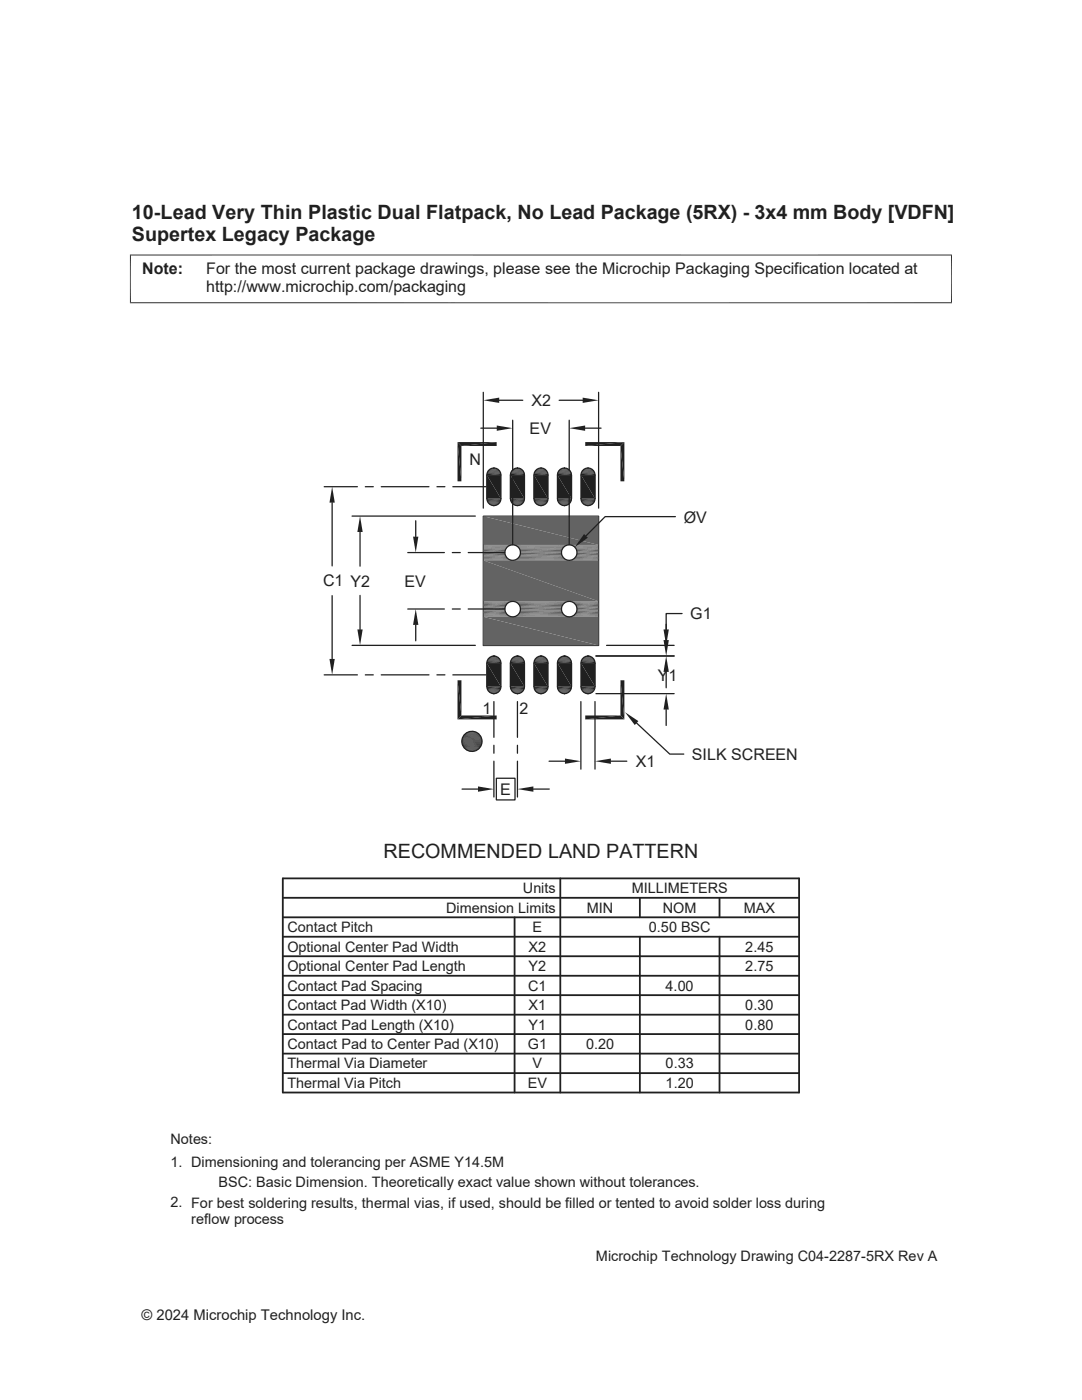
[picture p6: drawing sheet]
<svg xmlns="http://www.w3.org/2000/svg" width="216mm" height="279mm" viewBox="0 0 216 279" stroke-linecap="round" stroke-linejoin="round" font-family="sans-serif">
<g fill="#231f20">
<path d="M98.3 93.4h.5z"/>
<path d="M103 93.4h.5z"/>
<path d="M107.7 93.4h.5z"/>
<path d="M112.4 93.4h.5z"/>
<path d="M117.1 93.4h.5z"/>
<path d="M116.9 93.5h.9z"/>
<path d="M117.1 93.4l.7 .1z"/>
<path d="M112.2 93.5h.9z"/>
<path d="M112.4 93.4l.7 .1z"/>
<path d="M107.5 93.5h.9z"/>
<path d="M107.7 93.4l.7 .1z"/>
<path d="M102.8 93.5h.9z"/>
<path d="M103 93.4l.7 .1z"/>
<path d="M98.1 93.5h.9z"/>
<path d="M98.3 93.4l.7 .1z"/>
<path d="M116.8 93.5h1.1z"/>
<path d="M116.9 93.5h1z"/>
<path d="M112.1 93.5h1.1z"/>
<path d="M112.2 93.5h1z"/>
<path d="M107.4 93.5h1.1z"/>
<path d="M107.5 93.5h1z"/>
<path d="M102.7 93.5h1.1z"/>
<path d="M102.8 93.5h1z"/>
<path d="M98 93.5h1.1z"/>
<path d="M98.1 93.5h1z"/>
<path d="M116.6 93.6h1.4z"/>
<path d="M116.8 93.5l1.2 .1z"/>
<path d="M112 93.6h1.3z"/>
<path d="M112.1 93.5l1.2 .1z"/>
<path d="M107.3 93.6h1.3z"/>
<path d="M107.4 93.5l1.2 .1z"/>
<path d="M102.6 93.6h1.3z"/>
<path d="M102.7 93.5l1.2 .1z"/>
<path d="M97.9 93.6h1.4z"/>
<path d="M98 93.5l1.3 .1z"/>
<path d="M116.5 93.6h1.6z"/>
<path d="M116.6 93.6h1.5z"/>
<path d="M111.8 93.6h1.6z"/>
<path d="M112 93.6h1.4z"/>
<path d="M107.2 93.6h1.5z"/>
<path d="M107.3 93.6h1.4z"/>
<path d="M102.5 93.6h1.5z"/>
<path d="M102.6 93.6h1.4z"/>
<path d="M97.8 93.6h1.5z"/>
<path d="M116.4 93.7h1.8z"/>
<path d="M116.5 93.6l1.7 .1z"/>
<path d="M111.7 93.7h1.8z"/>
<path d="M111.8 93.6l1.7 .1z"/>
<path d="M107 93.7h1.8z"/>
<path d="M107.2 93.6l1.6 .1z"/>
<path d="M102.3 93.7h1.8z"/>
<path d="M102.5 93.6l1.6 .1z"/>
<path d="M97.6 93.7h1.8z"/>
<path d="M97.8 93.6l1.6 .1z"/>
<path d="M116.3 93.8h2z"/>
<path d="M116.4 93.7l1.9 .1z"/>
<path d="M111.6 93.8h2z"/>
<path d="M111.7 93.7l1.9 .1z"/>
<path d="M106.9 93.8h2z"/>
<path d="M107 93.7l1.9 .1z"/>
<path d="M102.2 93.8h2z"/>
<path d="M102.3 93.7l1.9 .1z"/>
<path d="M97.6 93.7l1.9 .1h-1.9z"/>
<path d="M97.6 93.7l1.9 .1z"/>
</g>
<g fill="none" stroke="#231f20" stroke-width=".2">
<path d="M97.2 94.5h2.7M97.2 94.3h2.7M97.2 94.2h2.6M97.3 94.1h2.5M97.4 94h2.3M97.5 93.9h2.1M101.9 94.5h2.7M101.9 94.3h2.7M101.9 94.2h2.6M102 94.1h2.5M102.1 94h2.3M102.2 93.9h2.1"/>
<path d="M106.6 94.5h2.7M106.6 94.3h2.7M106.6 94.2h2.6M106.7 94.1h2.5M106.8 94h2.3M106.9 93.9h2.1M111.3 94.5h2.7M111.3 94.3h2.7M111.3 94.2h2.6M111.4 94.1h2.5M111.5 94h2.3M111.6 93.9h2.1"/>
<path d="M116 94.5h2.7M116 94.3h2.7M116 94.2h2.6M116.1 94.1h2.5M116.2 94h2.3M116.3 93.9h2.1"/>
</g>
<path d="M97.2 94.4h2.7M101.9 94.4h2.7M106.6 94.4h2.7M111.3 94.4h2.7M116 94.4h2.7" fill="none" stroke="#231f20" stroke-width=".21"/>
<path d="M97.1 94.7h2.8M101.8 94.7h2.8M106.5 94.7h2.8M111.2 94.7h2.8M115.9 94.7h2.8" fill="none" stroke="#231f20" stroke-width=".25"/>
<g fill="#231f20">
<path d="M115.9 94.8l2.8 4.7h-2.8z"/>
<path d="M115.9 94.8h2.8v4.7z"/>
<path d="M111.2 94.8l2.8 4.7h-2.8z"/>
<path d="M111.2 94.8h2.8v4.7z"/>
<path d="M106.5 94.8l2.8 4.7h-2.8z"/>
<path d="M106.5 94.8h2.8v4.7z"/>
<path d="M101.8 94.8l2.8 4.7h-2.8z"/>
<path d="M101.8 94.8h2.8v4.7z"/>
<path d="M97.1 94.8l2.8 4.7h-2.8z"/>
<path d="M97.1 94.8h2.8v4.7z"/>
</g>
<path d="M97.1 99.6h2.8M101.8 99.6h2.8M106.5 99.6h2.8M111.2 99.6h2.8M115.9 99.6h2.8" fill="none" stroke="#231f20" stroke-width=".23"/>
<g fill="none" stroke="#231f20" stroke-width=".2">
<path d="M97.2 99.8h2.7M97.2 99.9h2.7M101.9 99.8h2.7M101.9 99.9h2.7M106.6 99.8h2.7M106.6 99.9h2.7M111.3 99.8h2.7M111.3 99.9h2.7M116 99.8h2.7M116 99.9h2.7M97.2 100h2.7M97.2 100.1h2.6"/>
<path d="M97.3 100.2h2.5M97.4 100.3h2.3M97.5 100.4h2.1M101.9 100h2.7M101.9 100.1h2.6M102 100.2h2.5M102.1 100.3h2.3M102.2 100.4h2.1M106.6 100h2.7M106.6 100.1h2.6M106.7 100.2h2.5M106.8 100.3h2.3"/>
<path d="M106.9 100.4h2.1M111.3 100h2.7M111.3 100.1h2.6M111.4 100.2h2.5M111.5 100.3h2.3M111.6 100.4h2.1M116 100h2.7M116 100.1h2.6M116.1 100.2h2.5M116.2 100.3h2.3M116.3 100.4h2.1"/>
</g>
<g fill="#231f20">
<path d="M116.3 100.5l1.9 .1z"/>
<path d="M116.3 100.5h2z"/>
<path d="M111.6 100.5l1.9 .1z"/>
<path d="M111.6 100.5h2z"/>
<path d="M106.9 100.5l1.9 .1z"/>
<path d="M106.9 100.5h2z"/>
<path d="M102.2 100.5l1.9 .1z"/>
<path d="M102.2 100.5h2z"/>
<path d="M97.6 100.5l1.8 .1z"/>
<path d="M97.6 100.5h1.9z"/>
<path d="M116.4 100.6l1.7 .1z"/>
<path d="M116.4 100.6h1.8z"/>
<path d="M111.7 100.6l1.7 .1z"/>
<path d="M111.7 100.6h1.8z"/>
<path d="M107 100.6l1.7 .1z"/>
<path d="M107 100.6h1.8z"/>
<path d="M102.3 100.6l1.7 .1z"/>
<path d="M102.3 100.6h1.8z"/>
<path d="M97.6 100.6l1.7 .1z"/>
<path d="M97.6 100.6h1.8z"/>
<path d="M116.5 100.7h1.5z"/>
<path d="M116.5 100.7h1.6z"/>
<path d="M111.8 100.7h1.5z"/>
<path d="M111.8 100.7h1.6z"/>
<path d="M107.2 100.7h1.4z"/>
<path d="M107.2 100.7h1.5z"/>
<path d="M102.5 100.7h1.4z"/>
<path d="M102.5 100.7h1.5z"/>
<path d="M97.8 100.7h1.5z"/>
<path d="M116.6 100.7l1.3 .1z"/>
<path d="M116.6 100.7h1.4z"/>
<path d="M112 100.7l1.2 .1z"/>
<path d="M112 100.7h1.3z"/>
<path d="M107.3 100.7l1.2 .1z"/>
<path d="M107.3 100.7h1.3z"/>
<path d="M102.6 100.7l1.2 .1z"/>
<path d="M102.6 100.7h1.3z"/>
<path d="M97.9 100.7l1.2 .1z"/>
<path d="M97.9 100.7h1.4z"/>
<path d="M116.8 100.8h1z"/>
<path d="M116.8 100.8h1.1z"/>
<path d="M112.1 100.8h1z"/>
<path d="M112.1 100.8h1.1z"/>
<path d="M107.4 100.8h1z"/>
<path d="M107.4 100.8h1.1z"/>
<path d="M102.7 100.8h1z"/>
<path d="M102.7 100.8h1.1z"/>
<path d="M98 100.8h1z"/>
<path d="M98 100.8h1.1z"/>
<path d="M116.9 100.8l.7 .1z"/>
<path d="M116.9 100.8h.9z"/>
<path d="M112.2 100.8l.7 .1z"/>
<path d="M112.2 100.8h.9z"/>
<path d="M107.5 100.8l.7 .1z"/>
<path d="M107.5 100.8h.9z"/>
<path d="M102.8 100.8l.7 .1z"/>
<path d="M102.8 100.8h.9z"/>
<path d="M98.1 100.8l.7 .1z"/>
<path d="M98.1 100.8h.9z"/>
<path d="M98.3 100.9h.5z"/>
<path d="M103 100.9h.5z"/>
<path d="M107.7 100.9h.5z"/>
<path d="M112.4 100.9h.5z"/>
<path d="M117.1 100.9h.5z"/>
<path d="M98.3 131h.5z"/>
<path d="M103 131h.5z"/>
<path d="M107.7 131h.5z"/>
<path d="M112.4 131h.5z"/>
<path d="M117.1 131h.5z"/>
<path d="M116.9 131h.9z"/>
<path d="M117.1 131h.7z"/>
<path d="M112.2 131h.9z"/>
<path d="M112.4 131h.7z"/>
<path d="M107.5 131h.9z"/>
<path d="M107.7 131h.7z"/>
<path d="M102.8 131h.9z"/>
<path d="M103 131h.7z"/>
<path d="M98.1 131h.9z"/>
<path d="M98.3 131h.7z"/>
<path d="M116.8 131h1.1z"/>
<path d="M116.9 131h1z"/>
<path d="M112.1 131h1.1z"/>
<path d="M112.2 131h1z"/>
<path d="M107.4 131h1.1z"/>
<path d="M107.5 131h1z"/>
<path d="M102.7 131h1.1z"/>
<path d="M102.8 131h1z"/>
<path d="M98 131h1.1z"/>
<path d="M98.1 131h1z"/>
<path d="M116.6 131.1h1.4z"/>
<path d="M116.8 131l1.2 .1z"/>
<path d="M112 131.1h1.3z"/>
<path d="M112.1 131l1.2 .1z"/>
<path d="M107.3 131.1h1.3z"/>
<path d="M107.4 131l1.2 .1z"/>
<path d="M102.6 131.1h1.3z"/>
<path d="M102.7 131l1.2 .1z"/>
<path d="M97.9 131.1h1.4z"/>
<path d="M98 131l1.3 .1z"/>
<path d="M116.5 131.2h1.6z"/>
<path d="M116.6 131.1l1.5 .1z"/>
<path d="M111.8 131.2h1.6z"/>
<path d="M112 131.1l1.4 .1z"/>
<path d="M107.2 131.2h1.5z"/>
<path d="M107.3 131.1l1.4 .1z"/>
<path d="M102.5 131.2h1.5z"/>
<path d="M102.6 131.1l1.4 .1z"/>
<path d="M97.8 131.2h1.5z"/>
<path d="M97.9 131.1l1.4 .1z"/>
<path d="M116.4 131.3h1.8z"/>
<path d="M116.5 131.2l1.7 .1z"/>
<path d="M111.7 131.3h1.8z"/>
<path d="M111.8 131.2l1.7 .1z"/>
<path d="M107 131.3h1.8z"/>
<path d="M107.2 131.2l1.6 .1z"/>
<path d="M102.3 131.3h1.8z"/>
<path d="M102.5 131.2l1.6 .1z"/>
<path d="M97.6 131.3h1.8z"/>
<path d="M97.8 131.2l1.6 .1z"/>
<path d="M116.3 131.3h2z"/>
<path d="M116.4 131.3h1.9z"/>
<path d="M111.6 131.3h2z"/>
<path d="M111.7 131.3h1.9z"/>
<path d="M106.9 131.3h2z"/>
<path d="M107 131.3h1.9z"/>
<path d="M102.2 131.3h2z"/>
<path d="M102.3 131.3h1.9z"/>
<path d="M97.6 131.3h1.9h-1.9z"/>
<path d="M97.6 131.3h1.9z"/>
</g>
<g fill="none" stroke="#231f20" stroke-width=".2">
<path d="M97.2 132h2.7M97.2 132.1h2.7M97.2 131.8h2.7M97.2 131.7h2.6M97.3 131.6h2.5M97.4 131.5h2.3M97.5 131.4h2.1M101.9 132h2.7M101.9 132.1h2.7M101.9 131.8h2.7M101.9 131.7h2.6M102 131.6h2.5"/>
<path d="M102.1 131.5h2.3M102.2 131.4h2.1M106.6 132.1h2.7M106.6 132h2.7M106.6 131.8h2.7M106.6 131.7h2.6M106.7 131.6h2.5M106.8 131.5h2.3M106.9 131.4h2.1M111.3 132h2.7M111.3 132.1h2.7M111.3 131.8h2.7"/>
<path d="M111.3 131.7h2.6M111.4 131.6h2.5M111.5 131.5h2.3M111.6 131.4h2.1M116 132h2.7M116 132.1h2.7M116 131.8h2.7M116 131.7h2.6M116.1 131.6h2.5M116.2 131.5h2.3M116.3 131.4h2.1"/>
</g>
<path d="M97.1 132.2h2.8M101.8 132.2h2.8M106.5 132.2h2.8M111.2 132.2h2.8M115.9 132.2h2.8" fill="none" stroke="#231f20" stroke-width=".23"/>
<g fill="#231f20">
<path d="M115.9 132.3l2.8 4.7h-2.8z"/>
<path d="M115.9 132.3h2.8v4.7z"/>
<path d="M111.2 132.3l2.8 4.7h-2.8z"/>
<path d="M111.2 132.3h2.8v4.7z"/>
<path d="M106.5 132.3l2.8 4.7h-2.8z"/>
<path d="M106.5 132.3h2.8v4.7z"/>
<path d="M101.8 132.3l2.8 4.7h-2.8z"/>
<path d="M101.8 132.3h2.8v4.7z"/>
<path d="M97.1 132.3l2.8 4.7h-2.8z"/>
<path d="M97.1 132.3h2.8v4.7z"/>
</g>
<path d="M97.1 137.2h2.8M101.8 137.2h2.8M106.5 137.2h2.8M111.2 137.2h2.8M115.9 137.2h2.8" fill="none" stroke="#231f20" stroke-width=".25"/>
<g fill="none" stroke="#231f20" stroke-width=".2">
<path d="M97.2 137.3h2.7M97.2 137.5h2.7M97.2 137.6h2.6M97.3 137.8h2.5M97.4 137.9h2.3M97.5 138h2.1M101.9 137.3h2.7M101.9 137.5h2.7M101.9 137.6h2.6M102 137.8h2.5M102.1 137.9h2.3M102.2 138h2.1"/>
<path d="M106.6 137.3h2.7M106.6 137.5h2.7M106.6 137.6h2.6M106.7 137.8h2.5M106.8 137.9h2.3M106.9 138h2.1M111.3 137.3h2.7M111.3 137.5h2.7M111.3 137.6h2.6M111.4 137.8h2.5M111.5 137.9h2.3M111.6 138h2.1"/>
<path d="M116 137.3h2.7M116 137.5h2.7M116 137.6h2.6M116.1 137.8h2.5M116.2 137.9h2.3M116.3 138h2.1"/>
</g>
<path d="M97.2 137.4h2.7M101.9 137.4h2.7M106.6 137.4h2.7M111.3 137.4h2.7M116 137.4h2.7" fill="none" stroke="#231f20" stroke-width=".21"/>
<g fill="#231f20">
<path d="M116.3 138l1.9 .1z"/>
<path d="M116.3 138h2z"/>
<path d="M111.6 138l1.9 .1z"/>
<path d="M111.6 138h2z"/>
<path d="M106.9 138l1.9 .1z"/>
<path d="M106.9 138h2z"/>
<path d="M102.2 138l1.9 .1z"/>
<path d="M102.2 138h2z"/>
<path d="M97.6 138l1.8 .1z"/>
<path d="M97.6 138h1.9z"/>
<path d="M116.4 138.1l1.7 .1z"/>
<path d="M116.4 138.1h1.8z"/>
<path d="M111.7 138.1l1.7 .1z"/>
<path d="M111.7 138.1h1.8z"/>
<path d="M107 138.1l1.7 .1z"/>
<path d="M107 138.1h1.8z"/>
<path d="M102.3 138.1l1.7 .1z"/>
<path d="M102.3 138.1h1.8z"/>
<path d="M97.6 138.1l1.7 .1z"/>
<path d="M97.6 138.1h1.8z"/>
<path d="M116.5 138.2l1.5 .1z"/>
<path d="M116.5 138.2h1.6z"/>
<path d="M111.8 138.2l1.5 .1z"/>
<path d="M111.8 138.2h1.6z"/>
<path d="M107.2 138.2l1.4 .1z"/>
<path d="M107.2 138.2h1.5z"/>
<path d="M102.5 138.2l1.4 .1z"/>
<path d="M102.5 138.2h1.5z"/>
<path d="M97.8 138.2l1.5 .1z"/>
<path d="M97.8 138.2h1.5z"/>
<path d="M116.6 138.3h1.3z"/>
<path d="M116.6 138.3h1.4z"/>
<path d="M112 138.3h1.2z"/>
<path d="M112 138.3h1.3z"/>
<path d="M107.3 138.3h1.2z"/>
<path d="M107.3 138.3h1.3z"/>
<path d="M102.6 138.3h1.2z"/>
<path d="M102.6 138.3h1.3z"/>
<path d="M97.9 138.3h1.2z"/>
<path d="M97.9 138.3h1.4z"/>
<path d="M116.8 138.3l1 .1z"/>
<path d="M116.8 138.3h1.1z"/>
<path d="M112.1 138.3l1 .1z"/>
<path d="M112.1 138.3h1.1z"/>
<path d="M107.4 138.3l1 .1z"/>
<path d="M107.4 138.3h1.1z"/>
<path d="M102.7 138.3l1 .1z"/>
<path d="M102.7 138.3h1.1z"/>
<path d="M98 138.3l1 .1z"/>
<path d="M98 138.3h1.1z"/>
<path d="M116.9 138.4h.7z"/>
<path d="M116.9 138.4h.9z"/>
<path d="M112.2 138.4h.7z"/>
<path d="M112.2 138.4h.9z"/>
<path d="M107.5 138.4h.7z"/>
<path d="M107.5 138.4h.9z"/>
<path d="M102.8 138.4h.7z"/>
<path d="M102.8 138.4h.9z"/>
<path d="M98.1 138.4h.7z"/>
<path d="M98.1 138.4h.9z"/>
<path d="M98.3 138.4h.5z"/>
<path d="M103 138.4h.5z"/>
<path d="M107.7 138.4h.5z"/>
<path d="M112.4 138.4h.5z"/>
<path d="M117.1 138.4h.5z"/>
</g>
<g fill="none" stroke="#231f20" stroke-width=".25">
<path d="M97.1 94.8v4.7M97.2 94.8a1.4 1.4 0 0 1 1.4-1.4 1.4 1.4 0 0 1 1.3 1.4v4.9a1.38 1.38 0 0 1-1.3 1.2M97.2 99.5v.2a1.38 1.38 0 0 0 1.4 1.2M98.6 93.4h.1M101.8 94.8v4.7M101.9 94.8a1.4 1.4 0 0 1 1.4-1.4 1.4 1.4 0 0 1 1.3 1.4v4.9a1.38 1.38 0 0 1-1.3 1.2M101.9 99.5v.2a1.38 1.38 0 0 0 1.4 1.2M103.3 93.4h.1M106.8 93.9a1.4 1.4 0 0 1 1.6-.4 1.4 1.4 0 0 1 .9 1.3v4.7a1.41 1.41 0 0 1-1.4 1.4 1.41 1.41 0 0 1-1.4-1.4l.1-4.7zM108 93.4h.1M111.5 93.9a1.4 1.4 0 0 1 1.6-.4 1.4 1.4 0 0 1 .9 1.3v4.7a1.41 1.41 0 0 1-1.4 1.4 1.41 1.41 0 0 1-1.4-1.4v-4.7zM112.6 93.4h.1"/>
<path d="M116.2 93.9a1.4 1.4 0 0 1 1.6-.4 1.4 1.4 0 0 1 .9 1.3v4.7a1.41 1.41 0 0 1-1.4 1.4 1.41 1.41 0 0 1-1.4-1.4v-4.7zM117.3 93.4h.1M96.4 103h23v25.8h-23zM98.6 100.9h.1M103.3 100.9h.1M108 100.9h.1M112.6 100.9h.1M117.3 100.9h.1M97.1 132.3v4.7M97.2 137v.2a1.38 1.38 0 0 0 1.4 1.2M98.6 130.9l-.3 .1a1.38 1.38 0 0 0-1.1 1.3M98.6 130.9h.1"/>
<path d="M98.6 138.5h.1M98.6 130.9l.2 .1a1.38 1.38 0 0 1 1.1 1.3v4.9a1.38 1.38 0 0 1-1.3 1.2M101.8 132.3v4.7M101.9 137v.2a1.38 1.38 0 0 0 1.4 1.2M103.3 130.9l.2 .1a1.38 1.38 0 0 1 1.1 1.3v4.9a1.38 1.38 0 0 1-1.3 1.2M103.3 130.9l-.3 .1a1.38 1.38 0 0 0-1.1 1.3M103.3 130.9h.1M103.3 138.5h.1M108 130.9l.2 .1a1.38 1.38 0 0 1 1.1 1.3v4.9a1.38 1.38 0 0 1-1.3 1.2M108 130.9l-.3 .1a1.38 1.38 0 0 0-1.1 1.3v4.9a1.38 1.38 0 0 0 1.4 1.2M108 130.9h.1M108 138.5h.1"/>
<path d="M112.6 130.9l-.2 .1a1.38 1.38 0 0 0-1.2 1.3l.1 4.9a1.38 1.38 0 0 0 1.3 1.2M112.6 130.9h.1M112.6 138.5h.1M112.6 130.9l.2 .1a1.43 1.43 0 0 1 1.2 1.3v4.9a1.38 1.38 0 0 1-1.4 1.2M117.3 130.9l.2 .1a1.43 1.43 0 0 1 1.2 1.3v4.9a1.38 1.38 0 0 1-1.4 1.2M117.3 130.9l-.2 .1a1.38 1.38 0 0 0-1.2 1.3l.1 4.9a1.38 1.38 0 0 0 1.3 1.2M117.3 130.9h.1M117.3 138.5h.1"/>
</g>
<g fill="#636366">
<path d="M96.4 103l23 5.8h-23z"/>
<path d="M96.4 103h23v5.8z"/>
</g>
<g fill="none" stroke="#636366" stroke-width=".2">
<path d="M96.4 108.8h5.8M96.4 108.8h5.5M96.4 109h5.2M96.4 109.1h5M96.4 111.4h5M96.4 111.6h5.2M96.4 111.7h5.5M96.4 111.8h5.8M102.4 111.8h11M102.4 108.8h11M102.7 111.7h10.5M102.7 108.8h10.5"/>
<path d="M103 109h9.9M103 111.6h9.9M103.2 109.1h9.4M103.2 111.4h9.4M113.7 111.8h5.7M113.7 108.8h5.7M114 108.8h5.4M114 111.7h5.4M114.3 109h5.1M114.3 111.6h5.1M114.5 111.4h4.9M114.5 109.1h4.9"/>
</g>
<path d="M96.4 109.4h4.8M96.4 111.2h4.8M103.4 111.2h9M103.4 109.4h9M114.7 109.4h4.7M114.7 111.2h4.7" fill="none" stroke="#636366" stroke-width=".23"/>
<path d="M96.4 109.6h4.6M96.4 111h4.6M103.6 109.6h8.7M103.6 111h8.7M114.9 111h4.5M114.9 109.6h4.5" fill="none" stroke="#636366" stroke-width=".25"/>
<path d="M96.4 109.9h4.5M96.4 110.1h4.4M96.4 110.7h4.5M103.7 110.7h8.4M103.7 109.9h8.4M103.8 110.1h8.3M115 109.9h4.4M115 110.7h4.4M115.1 110.1h4.3" fill="none" stroke="#636366" stroke-width=".28"/>
<path d="M96.4 110.4h4.4M103.8 110.4h8.3M115.1 110.4h4.3" fill="none" stroke="#636366" stroke-width=".3"/>
<g fill="#636366">
<path d="M96.4 111.8l23 8.2h-23z"/>
<path d="M96.4 111.8h23v8.2z"/>
</g>
<g fill="none" stroke="#636366" stroke-width=".2">
<path d="M96.4 120h5.8M96.4 120.1h5.5M96.4 120.2h5.2M96.4 120.4h5M96.4 122.7h5M96.4 122.9h5.2M96.4 123h5.5M96.4 123.1h5.8M102.4 123.1h11M102.4 120h11M102.7 123h10.5M102.7 120.1h10.5"/>
<path d="M103 120.2h9.9M103 122.9h9.9M103.2 120.4h9.4M103.2 122.7h9.4M113.7 123.1h5.7M113.7 120h5.7M114 120.1h5.4M114 123h5.4M114.3 120.2h5.1M114.3 122.9h5.1M114.5 122.7h4.9M114.5 120.4h4.9"/>
</g>
<path d="M96.4 120.6h4.8M96.4 122.5h4.8M103.4 122.5h9M103.4 120.6h9M114.7 120.6h4.7M114.7 122.5h4.7" fill="none" stroke="#636366" stroke-width=".23"/>
<path d="M96.4 120.9h4.6M96.4 122.2h4.6M103.6 120.9h8.7M103.6 122.2h8.7M114.9 122.2h4.5M114.9 120.9h4.5" fill="none" stroke="#636366" stroke-width=".25"/>
<path d="M96.4 121.1h4.5M96.4 121.7h4.4M96.4 122h4.5M103.7 122h8.4M103.7 121.1h8.4M103.8 121.7h8.3M115 121.1h4.4M115 122h4.4M115.1 121.7h4.3" fill="none" stroke="#636366" stroke-width=".28"/>
<path d="M96.4 121.4h4.4M103.8 121.4h8.3M115.1 121.4h4.3" fill="none" stroke="#636366" stroke-width=".3"/>
<g fill="#636366">
<path d="M96.4 123.1l23 5.7h-23z"/>
<path d="M96.4 123.1h23v5.7z"/>
</g>
<g fill="none" stroke="#231f20" stroke-width=".25">
<circle cx="102.3" cy="110.3" r="1.54"/>
<circle cx="113.6" cy="110.3" r="1.54"/>
<circle cx="102.3" cy="121.6" r="1.54"/>
<circle cx="113.6" cy="121.6" r="1.54"/>
</g>
<g fill="none" stroke="#231f20" stroke-width=".36">
<path d="M56.4 179.2h103M111.8 175.3v42.7M127.7 179.2v3.9M143.6 179.2v3.9M56.4 183.1h103M56.4 190.8h103M56.4 186.9h103M56.4 194.7h103M102.7 183.1v34.9M127.7 186.9v31.1M143.6 186.9v31.1M56.4 218v-42.7h103v42.7"/>
<path d="M56.4 202.5h103M56.4 206.4h103M56.4 214.2h103"/>
</g>
<g fill="#231f20">
<path d="M123.8 135.8h.8v7.8z"/>
<path d="M123.8 135.8l.8 7.8-.8-.8z"/>
<path d="M116.8 143.6l7-.8 .8 .8z"/>
<path d="M116.8 142.8h7l-7 .8z"/>
<path d="M91.3 143.6l7.8-.8v.8z"/>
<path d="M92.1 142.8h7l-7.8 .8z"/>
<path d="M91.3 135.8l.8 7-.8 .8z"/>
<path d="M91.3 135.8h.8v7z"/>
<path d="M91.3 88.2l.8 7.9h-.8z"/>
<path d="M91.3 88.2l.8 .8v7.1z"/>
<path d="M91.3 88.2h7.8l-7 .8z"/>
<path d="M92.1 89l7-.8v.8z"/>
<path d="M116.8 88.2h7.8l-7.8 .8z"/>
<path d="M116.8 89l7.8-.8-.8 .8z"/>
<path d="M123.8 89l.8-.8v7.9z"/>
<path d="M123.8 89l.8 7.1h-.8z"/>
<path d="M124.7 142.1l2.7 1.8-.7 .8z"/>
</g>
<g fill="none" stroke="#231f20" stroke-width=".25">
<path d="M64.7 97.1h6.6M72.9 97.1h1.6M76.1 97.1h9.5M87.2 97.1h1.6M90.4 97.1h6.6M66.3 100.3v12.6M66.3 118.9v12.6M64.7 134.7h6.6M72.9 134.7h1.6M76.1 134.7h9.5M87.2 134.7h1.6M90.4 134.7h6.6"/>
<path d="M127 144.3l6.6 6.2h2.8"/>
</g>
<g fill="#231f20">
<path d="M65.7 131.5h1.1l-.5 3.2z"/>
<path d="M66.3 97.1l.5 3.2h-1.1z"/>
</g>
<path d="M92.2 157.5h3.2M98.6 140v7.2M98.6 148.7v1.6M98.6 151.9v7.2M103.3 140v7.2M103.3 148.7v1.6M103.3 151.9v7.2M106.4 157.5h3.2" fill="none" stroke="#231f20" stroke-width=".25"/>
<g fill="#231f20">
<path d="M103.3 157.5l3.1-.5v1z"/>
<path d="M95.4 157l3.2 .5-3.2 .5z"/>
</g>
<path d="M99 155.3h3.8v4.3h-3.8zM109.6 151.9h3.1M115.9 140v13.5M118.7 140v13.5M121.9 151.9h3.2" fill="none" stroke="#231f20" stroke-width=".25"/>
<g fill="#231f20">
<path d="M112.7 151.4l3.2 .5-3.2 .5z"/>
<path d="M118.7 151.9l3.2-.5v1z"/>
</g>
<path d="M118.9 138.4h15.6M118.9 130.9h15.6M132.9 124.6v3.1M132.9 141.6v3.2" fill="none" stroke="#231f20" stroke-width=".25"/>
<g fill="#231f20">
<path d="M132.9 138.4l.6 3.2h-1.1z"/>
<path d="M132.4 127.7h1.1l-.6 3.2z"/>
</g>
<path d="M118.9 130.9h15.6M121 128.8h13.5M132.9 134.1v3.2M136.1 122.4h-3.2v3.2" fill="none" stroke="#231f20" stroke-width=".25"/>
<g fill="#231f20">
<path d="M132.9 130.9l.6 3.2h-1.1z"/>
<path d="M132.4 125.6h1.1l-.6 3.2z"/>
</g>
<path d="M70.3 103h24.5M71.8 106.2v6.8M71.8 118.8v6.8M70.3 128.8h24.5" fill="none" stroke="#231f20" stroke-width=".25"/>
<g fill="#231f20">
<path d="M71.3 125.6h1.1l-.6 3.2z"/>
<path d="M71.8 103l.6 3.2h-1.1z"/>
</g>
<path d="M96.4 78.3v23.1M99.6 79.9h4.7M111.6 79.9h4.7M119.4 78.3v23.1" fill="none" stroke="#231f20" stroke-width=".25"/>
<g fill="#231f20">
<path d="M96.4 79.9l3.2-.5v1z"/>
<path d="M116.3 79.4l3.1 .5-3.1 .5z"/>
</g>
<path d="M56.4 198.6h103M56.4 210.3h103M56.4 218h103" fill="none" stroke="#231f20" stroke-width=".36"/>
<path d="M116.5 106.6l.8 .7-2.6 1.9z" fill="#231f20"/>
<path d="M81.4 110.3h7.3M83 103.9v3.2M90.3 110.3h1.5M93.4 110.3h7.3M134.8 103.1h-14l-3.9 3.9M81.4 121.5h7.3M83 124.7v3.2M90.3 121.5h1.5M93.4 121.5h7.3" fill="none" stroke="#231f20" stroke-width=".25"/>
<g fill="#231f20">
<path d="M82.4 107.1h1.1l-.5 3.2z"/>
<path d="M83 121.5l.5 3.2h-1.1z"/>
</g>
<path d="M95.9 85.5h3.2M102.3 83.9v10M102.3 95.5v1.6M102.3 98.7v10M113.6 83.9v10M113.6 95.5v1.6M113.6 98.7v10M116.8 85.5h3.1" fill="none" stroke="#231f20" stroke-width=".25"/>
<g fill="#231f20">
<path d="M113.6 85.4l3.2-.5v1.1z"/>
<path d="M99.1 84.9l3.2 .5-3.2 .6z"/>
</g>
<path d="M26 50.8v9.7M189.9 50.8v9.7M190 50.9h-164.1M25.9 60.4h164.1" fill="none" stroke="#231f20" stroke-width=".2"/>
<g fill="#231f20">
<path d="M93.9 145.9h.5z"/>
<path d="M93.7 146h1z"/>
<path d="M93.9 145.9l.8 .1z"/>
<path d="M93.5 146h1.3z"/>
<path d="M93.7 146h1.1z"/>
<path d="M93.3 146.1h1.7z"/>
<path d="M93.5 146l1.5 .1z"/>
</g>
<path d="M93.2 146.2h2" fill="none" stroke="#231f20" stroke-width=".2"/>
<path d="M93.3 146.1l1.9 .1z" fill="#231f20"/>
<g fill="none" stroke="#231f20" stroke-width=".2">
<path d="M92.1 147.9h4.1M92.1 148.1h4.1M92.1 148.2h4.1M92.1 147.7h4.1M92.2 147.5h4M92.2 148.4h4M92.2 147.3h3.9M92.2 148.6h3.9M92.3 147.1h3.8M92.3 148.8h3.8M92.4 149h3.6M92.4 146.9h3.6"/>
<path d="M92.5 146.8h3.4M92.5 149.1h3.4M92.6 149.3h3.2M92.6 146.6h3.2M92.7 146.5h3M92.7 149.4h3M92.8 149.5h2.7M92.8 146.4h2.7M93 146.3h2.4M93 149.7h2.4"/>
</g>
<path d="M93.2 149.7l1.8 .1z" fill="#231f20"/>
<path d="M93.2 149.8h2" fill="none" stroke="#231f20" stroke-width=".2"/>
<g fill="#231f20">
<path d="M93.3 149.8l1.5 .1z"/>
<path d="M93.3 149.8h1.7z"/>
<path d="M93.5 149.9h1.2z"/>
<path d="M93.5 149.9h1.3z"/>
<path d="M93.9 150h.5z"/>
<path d="M93.7 149.9l.7 .1z"/>
<path d="M93.7 149.9h1z"/>
</g>
<circle cx="94.2" cy="148" r="2.01" fill="none" stroke="#231f20" stroke-width=".25"/>
<g font-size="3.9" fill="#231f20">
<text x="26.3" y="43.6">10-Lead Very Thin Plastic Dual Flatpack, No Lead Package (5RX) - 3x4 mm Body [VDFN]</text>
<text x="26.3" y="48.2">Supertex Legacy Package</text>
<text x="76.5" y="171.2">RECOMMENDED LAND PATTERN</text>
</g>
<g font-size="3.2" fill="#231f20">
<text x="28.4" y="54.7">Note:</text>
<text x="41.1" y="54.7">For the most current package drawings, please see the Microchip Packaging Specification located at</text>
<text x="41.1" y="58.3">http://www.microchip.com/packaging</text>
<text x="106.1" y="81">X2</text>
<text x="105.7" y="86.6">EV</text>
<text x="93.7" y="92.8">N</text>
<text x="136.4" y="104.3">ØV</text>
<text x="64.5" y="117">C1 Y2</text>
<text x="80.7" y="117.1">EV</text>
<text x="137.7" y="123.6">G1</text>
<text x="131.3" y="135.8">Y1</text>
<text x="96.3" y="142.4">1</text>
<text x="103.7" y="142.5">2</text>
<text x="126.9" y="153.1">X1</text>
<text x="138.1" y="151.7">SILK SCREEN</text>
<text x="99.8" y="158.6">E</text>
</g>
<g font-size="2.9" fill="#231f20">
<text x="104.3" y="178.3">Units</text>
<text x="126" y="178.3">MILLIMETERS</text>
<text x="89" y="182.2">Dimension Limits</text>
<text x="117.1" y="182.2">MIN</text>
<text x="132.3" y="182.2">NOM</text>
<text x="148.4" y="182.2">MAX</text>
<text x="57.3" y="189.9">Optional Center Pad Width</text>
<text x="57.3" y="186">Contact Pitch</text>
<text x="105.5" y="189.9">X2</text>
<text x="106.3" y="186">E</text>
<text x="129.5" y="186">0.50 BSC</text>
<text x="148.7" y="189.9">2.45</text>
<text x="57.3" y="193.8">Optional Center Pad Length</text>
<text x="57.3" y="197.7">Contact Pad Spacing</text>
<text x="105.4" y="197.7">C1</text>
<text x="105.5" y="193.8">Y2</text>
<text x="132.8" y="197.7">4.00</text>
<text x="148.7" y="193.8">2.75</text>
<text x="57.3" y="201.6">Contact Pad Width (X10)</text>
<text x="105.5" y="201.6">X1</text>
<text x="148.7" y="201.6">0.30</text>
<text x="57.3" y="205.5">Contact Pad Length (X10)</text>
<text x="57.3" y="209.4">Contact Pad to Center Pad (X10)</text>
<text x="105.3" y="209.4">G1</text>
<text x="105.5" y="205.5">Y1</text>
<text x="116.9" y="209.4">0.20</text>
<text x="148.7" y="205.5">0.80</text>
<text x="57.3" y="213.2">Thermal Via Diameter</text>
<text x="106.3" y="213.2">V</text>
<text x="132.8" y="213.2">0.33</text>
<text x="57.3" y="217.1">Thermal Via Pitch</text>
<text x="105.3" y="217.1">EV</text>
<text x="132.8" y="217.1">1.20</text>
<text x="34" y="228.3">Notes:</text>
<text x="34" y="232.9">1. Dimensioning and tolerancing per ASME Y14.5M</text>
<text x="43.6" y="237">BSC: Basic Dimension. Theoretically exact value shown without tolerances.</text>
<text x="34" y="241">2. For best soldering results, thermal vias, if used, should be filled or tented to avoid solder loss during</text>
<text x="38.1" y="244.3">reflow process</text>
<text x="118.9" y="251.7">Microchip Technology Drawing C04-2287-5RX Rev A</text>
<text x="28.2" y="263.4">© 2024 Microchip Technology Inc.</text>
</g>
</svg>
